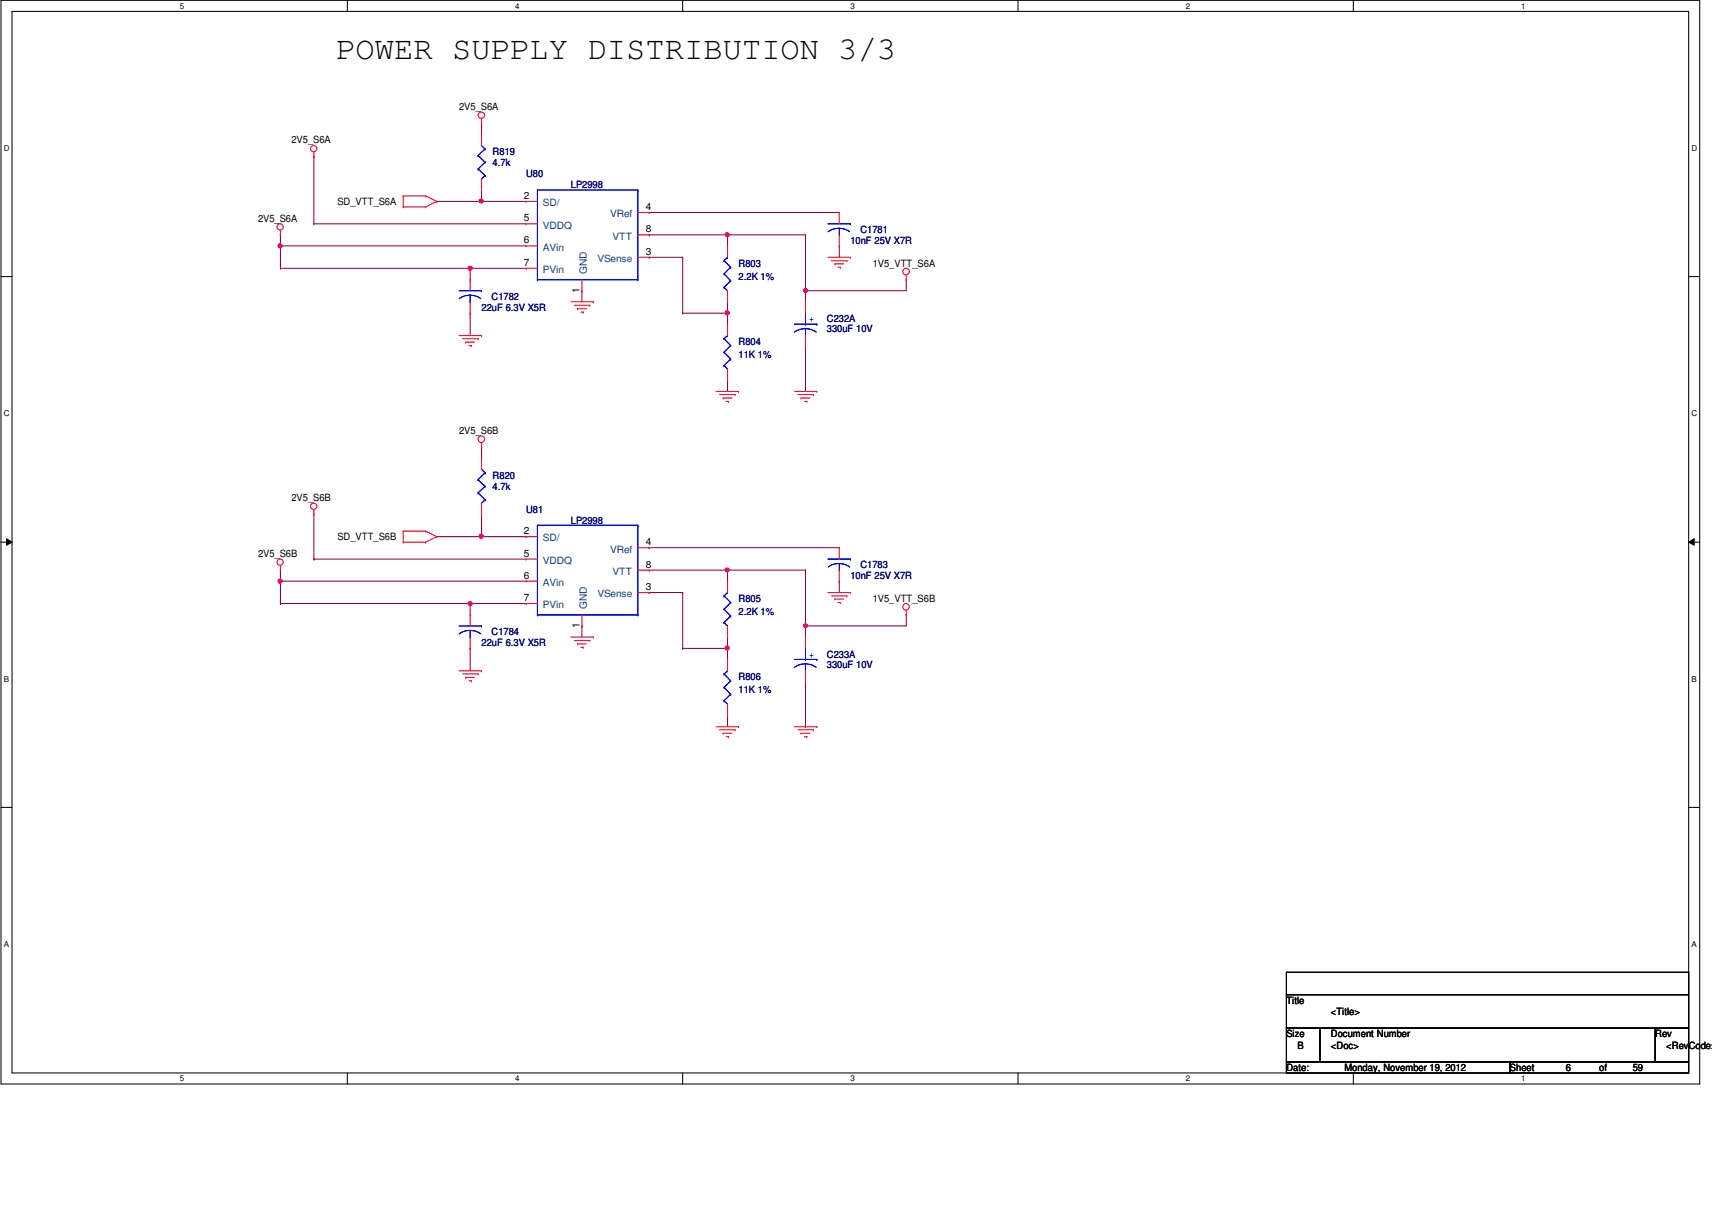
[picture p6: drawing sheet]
<svg xmlns="http://www.w3.org/2000/svg" width="420mm" height="297mm" viewBox="0 0 420 297" stroke-linecap="round" stroke-linejoin="round" font-family="sans-serif">
<path d="M.2 .1h416.9v266h-416.9zM3 2.8h411.4v260.6h-411.4z" fill="none" stroke="#000" stroke-width=".25"/>
<g fill="#fff">
<path d="M44.1 .3h1.1v2.2h-1.1z"/>
<path d="M44.1 263.7h1.1v2.2h-1.1z"/>
</g>
<path d="M85.2 .1v2.7M85.2 263.4v2.7" fill="none" stroke="#000" stroke-width=".25"/>
<g fill="#fff">
<path d="M126.4 .3h1.1v2.2h-1.1z"/>
<path d="M126.4 263.7h1.1v2.2h-1.1z"/>
</g>
<path d="M167.5 .1v2.7M167.5 263.4v2.7" fill="none" stroke="#000" stroke-width=".25"/>
<g fill="#fff">
<path d="M208.7 .3h1.1v2.2h-1.1z"/>
<path d="M208.7 263.7h1.1v2.2h-1.1z"/>
</g>
<path d="M249.8 .1v2.7M249.8 263.4v2.7" fill="none" stroke="#000" stroke-width=".25"/>
<g fill="#fff">
<path d="M291 .3h1.1v2.2h-1.1z"/>
<path d="M291 263.7h1.1v2.2h-1.1z"/>
</g>
<path d="M332.1 .1v2.7M332.1 263.4v2.7" fill="none" stroke="#000" stroke-width=".25"/>
<g fill="#fff">
<path d="M373.3 .3h1.1v2.2h-1.1z"/>
<path d="M373.3 263.7h1.1v2.2h-1.1z"/>
<path d="M.9 35.3h1.5v2.2h-1.5z"/>
<path d="M415.1 35.3h1.4v2.2h-1.4z"/>
<path d="M.9 100.4h1.5v2.2h-1.5z"/>
<path d="M415.1 100.4h1.4v2.2h-1.4z"/>
</g>
<path d="M.2 67.9h2.8M414.4 67.9h2.7" fill="none" stroke="#000" stroke-width=".25"/>
<g fill="#fff">
<path d="M.9 165.6h1.3v2.2h-1.3z"/>
<path d="M415.1 165.6h1.3v2.2h-1.3z"/>
</g>
<path d="M.2 133.1h2.8M1.6 132.2l1.4 .9-1.4 .8zM414.4 133.1l1.4-.9v1.7zM414.4 133.1h2.7" fill="none" stroke="#000" stroke-width=".25"/>
<path d="M1.6 132.2l1.4 .9-1.4 .8zM414.4 133.1l1.4-.9v1.7z" fill="#000"/>
<g fill="#fff">
<path d="M.9 230.7h1.3v2.2h-1.3z"/>
<path d="M415.1 230.7h1.3v2.2h-1.3z"/>
</g>
<path d="M.2 198.2h2.8M414.4 198.2h2.7" fill="none" stroke="#000" stroke-width=".25"/>
<path d="M77 38.4h.1M77 38.4v16.5M68.8 57.7h.1M68.8 57.7v2.7M77 54.9h.1M77 54.9h52.1M68.8 60.4h.1M68.8 60.4h60.3M115.4 65.9h.1M115.4 65.9h13.7" fill="none" stroke="#800040" stroke-width=".25"/>
<circle cx="115.4" cy="65.9" r=".52" fill="#f0f"/>
<circle cx="115.4" cy="65.9" r=".52" fill="none" stroke="#f0f" stroke-width=".25"/>
<path d="M68.8 60.4h.1M68.8 60.4v5.5" fill="none" stroke="#800040" stroke-width=".25"/>
<circle cx="68.7" cy="60.4" r=".52" fill="#f0f"/>
<circle cx="68.7" cy="60.4" r=".52" fill="none" stroke="#f0f" stroke-width=".25"/>
<path d="M178.6 57.7h.1M178.6 57.7h19.1M142.8 71.4h.1M142.8 71.4v2.7M178.6 76.9h.1M178.6 76.9v2.7M178.6 93.3h.1M178.6 93.3v2.8" fill="none" stroke="#800040" stroke-width=".25"/>
<circle cx="178.5" cy="57.6" r=".5" fill="#f0f"/>
<circle cx="178.5" cy="57.6" r=".5" fill="none" stroke="#f0f" stroke-width=".25"/>
<path d="M178.6 57.7h.1M178.6 57.7v2.7M167.5 76.9h.1M167.5 76.9h11.1" fill="none" stroke="#800040" stroke-width=".25"/>
<circle cx="178.5" cy="76.8" r=".52" fill="#f0f"/>
<circle cx="178.5" cy="76.8" r=".52" fill="none" stroke="#f0f" stroke-width=".25"/>
<g fill="none" stroke="#800040" stroke-width=".25">
<path d="M159.3 52.2h.1M159.3 52.2h46.7M115.4 76.9h.1M115.4 76.9v5.5M159.3 63.2h.1M159.3 63.2h8.2M167.5 63.2h.1M167.5 63.2v13.7M178.6 74.1h.1M178.6 74.1v2.8M197.7 71.4h.1M197.7 71.4v2.7"/>
<path d="M197.7 71.4h24.7M206 60.4h.1M206 60.4v2.8M197.7 85.1h.1M197.7 85.1v11"/>
</g>
<circle cx="197.7" cy="71.3" r=".5" fill="#f0f"/>
<circle cx="197.7" cy="71.3" r=".5" fill="none" stroke="#f0f" stroke-width=".25"/>
<g fill="none" stroke="#800040" stroke-width=".25">
<path d="M159.3 57.7h.1M159.3 57.7h19.3M197.7 57.7h.1M197.7 57.7v13.7M222.4 68.7h.1M222.4 68.7v2.7M68.8 140h.1M68.8 140v8.2M77 137.2h.1M77 126.2v11M77 137.2h52.1M68.8 142.7h.1"/>
<path d="M68.8 142.7h60.3"/>
</g>
<circle cx="68.7" cy="142.7" r=".52" fill="#f0f"/>
<circle cx="68.7" cy="142.7" r=".52" fill="none" stroke="#f0f" stroke-width=".25"/>
<path d="M115.4 148.2h.1M115.4 148.2h13.7" fill="none" stroke="#800040" stroke-width=".25"/>
<circle cx="115.4" cy="148.2" r=".52" fill="#f0f"/>
<circle cx="115.4" cy="148.2" r=".52" fill="none" stroke="#f0f" stroke-width=".25"/>
<path d="M178.6 140h.1M178.6 140v2.7M178.6 140h19.1M142.8 153.7h.1M142.8 153.7v2.7M178.6 159.2h.1M178.6 159.2v2.7M178.6 175.6h.1M178.6 175.6v2.8" fill="none" stroke="#800040" stroke-width=".25"/>
<circle cx="178.5" cy="139.9" r=".5" fill="#f0f"/>
<circle cx="178.5" cy="139.9" r=".5" fill="none" stroke="#f0f" stroke-width=".25"/>
<path d="M159.3 145.5h.1M159.3 145.5h8.2M167.5 145.5h.1M167.5 159.2h.1M167.5 145.5v13.7M167.5 159.2h11.1" fill="none" stroke="#800040" stroke-width=".25"/>
<circle cx="178.5" cy="159.1" r=".52" fill="#f0f"/>
<circle cx="178.5" cy="159.1" r=".52" fill="none" stroke="#f0f" stroke-width=".25"/>
<g fill="none" stroke="#800040" stroke-width=".25">
<path d="M159.3 134.5h.1M159.3 134.5h46.7M115.4 159.2h.1M115.4 159.2v5.5M178.6 156.4h.1M178.6 156.4v2.8M197.7 153.7h.1M197.7 153.7v2.7M206 142.7h.1M206 142.7v2.8M222.4 151h.1M222.4 151v2.7h-24.7"/>
<path d="M197.7 178.4h.1M197.7 167.4v11"/>
</g>
<circle cx="197.7" cy="153.6" r=".5" fill="#f0f"/>
<circle cx="197.7" cy="153.6" r=".5" fill="none" stroke="#f0f" stroke-width=".25"/>
<path d="M118.2 49.4h.1M118.2 49.4h10.9M68.8 65.9h.1M68.8 65.9h46.6M115.4 65.9h.1M115.4 65.9v2.8M159.3 140h.1M159.3 140h19.3M197.7 140h.1M197.7 140v13.7" fill="none" stroke="#800040" stroke-width=".25"/>
<circle cx="118.1" cy="49.4" r=".52" fill="#f0f"/>
<circle cx="118.1" cy="49.4" r=".52" fill="none" stroke="#f0f" stroke-width=".25"/>
<path d="M118.2 131.7h.1M118.2 131.7h10.9M68.8 148.2h.1M68.8 148.2h46.6M115.4 148.2h.1M115.4 148.2v2.8" fill="none" stroke="#800040" stroke-width=".25"/>
<circle cx="118.1" cy="131.6" r=".52" fill="#f0f"/>
<circle cx="118.1" cy="131.6" r=".52" fill="none" stroke="#f0f" stroke-width=".25"/>
<path d="M118.2 30.2h.1M118.2 30.2v2.7M107.2 49.4h.1M107.2 49.4h11M118.2 49.4h.1M118.2 46.7v2.7M118.2 109.8h.1M118.2 109.8v2.7M107.2 131.7h.1M118.2 126.2h.1M118.2 126.2v5.5h-11" fill="none" stroke="#800040" stroke-width=".25"/>
<g fill="none" stroke="#f00" stroke-width=".25">
<path d="M77 38.4h.1M77 37.3v1.1M118.2 30.2h.1M118.2 32.9h.1M118.2 29.1v1.1M118.2 32.9v2.8M68.8 57.7h.1M68.8 56.6v1.1M99 50.8h.1M99 48.1h.1M99 48.1h5.5M99 50.8h5.5"/>
<path d="M99 48.1v2.7M104.5 48.1h.1M104.5 50.8h.1M104.5 48.1l2.7 1.3M107.2 49.4h.1M107.2 49.4l-2.7 1.4M118.2 46.7h.1M118.2 43.9v2.8M129.1 54.9h.1M129.1 49.4h.1M129.1 54.9h2.8M129.1 49.4h2.8"/>
<path d="M156.5 52.2h2.8M156.5 57.7h2.8M159.3 52.2h.1M159.3 57.7h.1M206 52.2h.1M206 52.2v2.7M206 57.7v2.7M115.4 68.7h.1M115.4 76.9h.1M115.4 68.7v2.7M115.4 74.1v2.8M129.1 60.4h.1"/>
<path d="M129.1 65.9h.1M129.1 60.4h2.8M129.1 65.9h2.8M140.1 74.1h5.5M141 74.9h3.8M141.7 75.8h.1M141.7 75.8h2.2M142.6 76.6h.6M142.8 71.4h.1M142.8 68.7v2.7M143.2 76.6h.1M144.8 74.9h.1"/>
<path d="M145.6 74.1h.1M156.5 63.2h2.8M159.3 63.2h.1M178.6 74.1h.1M178.6 60.4h.1M178.6 79.6h.1M178.6 60.4v2.8M178.6 71.4v2.7M178.6 79.6v2.8M197.7 74.1h.1M197.7 74.1v2.8M203.2 63.2h5.5"/>
<path d="M204 64h3.8M204.9 64.8h.1M204.9 64.8h2.2M205.6 65.6h.6M206 60.4h.1M206.2 65.6h.1M207.8 64h.1M208.7 63.2h.1M222.4 68.7h.1M222.4 67.6v1.1M112.7 82.4h5.5M113.5 83.1h3.8"/>
<path d="M114.3 84h.1M114.3 84h2.2M115.1 84.8h.6M115.7 84.8h.1M117.3 83.1h.1M118.2 82.4h.1M175.8 96.1h5.5M176.6 96.9h3.8M177.5 97.7h.1M177.5 97.7h2.2M178.2 98.6h.6M178.6 93.3h.1"/>
<path d="M178.6 90.6v2.7M178.8 98.6h.1M180.4 96.9h.1M181.3 96.1h.1M195 96.1h5.5M195.8 96.9h3.8M196.6 97.7h.1M196.6 97.7h2.2M197.4 98.6h.6M197.7 85.1h.1M197.7 82.4v2.7M198 98.6h.1"/>
<path d="M199.6 96.9h.1M200.5 96.1h.1M118.2 109.8h.1M118.2 112.5h.1M118.2 108.7v1.1M118.2 112.5v2.7M68.8 140h.1M68.8 138.9v1.1M77 126.2h.1M77 125.1v1.1M99 133.1h.1M99 130.4h.1"/>
<path d="M99 130.4v2.7M99 130.4h5.5M99 133.1h5.5M104.5 130.4h.1M104.5 133.1h.1M104.5 130.4l2.7 1.3M107.2 131.7h.1M107.2 131.7l-2.7 1.4M118.2 126.2h.1M118.2 123.5v2.7M129.1 137.2h.1M129.1 131.7h.1"/>
<path d="M129.1 137.2h2.8M129.1 131.7h2.8M156.5 134.5h2.8M156.5 140h2.8M159.3 134.5h.1M159.3 140h.1M206 134.5h.1M206 134.5v2.7M206 140v2.7M115.4 151h.1M115.4 159.2h.1M115.4 151v2.7"/>
<path d="M115.4 156.4v2.8M129.1 142.7h.1M129.1 148.2h.1M129.1 142.7h2.8M129.1 148.2h2.8M140.1 156.4h5.5M141 157.2h3.8M141.7 158.1h.1M141.7 158.1h2.2M142.6 158.9h.6M142.8 153.7h.1M142.8 151v2.7"/>
<path d="M143.2 158.9h.1M144.8 157.2h.1M145.6 156.4h.1M156.5 145.5h2.8M159.3 145.5h.1M178.6 156.4h.1M178.6 142.7h.1M178.6 142.7v2.8M178.6 153.7v2.7M197.7 156.4h.1M197.7 156.4v2.8M203.2 145.5h5.5"/>
<path d="M204 146.3h3.8M204.9 147.1h.1M204.9 147.1h2.2M205.6 147.9h.6M206 142.7h.1M206.2 147.9h.1M207.8 146.3h.1M208.7 145.5h.1M222.4 151h.1M222.4 149.9v1.1M112.7 164.7h5.5M113.5 165.4h3.8"/>
<path d="M114.3 166.3h.1M114.3 166.3h2.2M115.1 167.1h.6M115.7 167.1h.1M117.3 165.4h.1M118.2 164.7h.1M175.8 178.4h5.5M176.6 179.2h3.8M178.6 175.6h.1M178.6 161.9h.1M178.6 161.9v2.8M178.6 172.9v2.7"/>
<path d="M180.4 179.2h.1M181.3 178.4h.1M195 178.4h5.5M195.8 179.2h3.8M197.7 167.4h.1M197.7 164.7v2.7M199.6 179.2h.1M200.5 178.4h.1M177.5 180h.1M177.5 180h2.2M178.2 180.8h.6M178.8 180.8h.1"/>
<path d="M196.6 180h.1M196.6 180h2.2M197.4 180.8h.6M198 180.8h.1"/>
<circle cx="77" cy="36.5" r=".79"/>
<circle cx="118.2" cy="28.3" r=".79"/>
<circle cx="68.7" cy="55.7" r=".75"/>
<circle cx="222.4" cy="66.7" r=".8"/>
<circle cx="118.1" cy="107.8" r=".8"/>
<circle cx="68.7" cy="138" r=".75"/>
<circle cx="77" cy="124.3" r=".79"/>
<circle cx="222.4" cy="149" r=".8"/>
</g>
<path d="M315.7 238.7h98.7v5.5h-98.7zM315.7 244.2h98.7v8.2h-98.7zM315.7 252.4h8.2v8.3h-8.2zM323.9 252.4h82.3v8.3h-82.3zM406.2 252.4h8.2v8.3h-8.2zM315.7 260.7h54.9v2.7h-54.9zM370.6 260.7h43.8v2.7h-43.8z" fill="none" stroke="#000" stroke-width=".25"/>
<g fill="none" stroke="#00f" stroke-width=".25">
<path d="M117.3 38.2h.1M117.3 38.2l1.7 1.6M118.2 35.7l.8 .9M119 36.6h.1M119 39.8h.1M119 36.6l-1.7 1.6M119 39.8l-1.7 1.7M117.3 41.5h.1M117.3 41.5l1.7 1.6M118.2 43.9h.1M119 43.1h.1M119 43.1l-.8 .8"/>
<path d="M131.9 46.7h.1M131.9 46.7v22M131.9 46.7h24.6M156.5 46.7h.1M156.5 46.7v22M203.2 54.9h5.5M203.3 56.9l1.2-.6 1.4-.3 1.4 .3 1.2 .6M206 57.7h.1M206 56v1.7M208.7 54.9h.1M112.7 73.3a4.6 4.6 0 0 1 5.3 0M112.7 71.4h5.5"/>
<path d="M115.4 74.1h.1M115.4 72.5v1.6M118.2 71.4h.1M131.9 65.9h.1M131.9 68.7h.1M131.9 68.7h24.6M156.5 68.7h.1M177.7 70.5h.1M177.7 67.2h.1M177.7 64h.1M177.7 70.5l.9 .9M177.7 67.2l1.6 1.7"/>
<path d="M177.7 64l1.6 1.6M178.6 63.2h.1M178.6 63.2l-.9 .8M179.3 68.9h.1M179.3 65.6h.1M179.3 68.9l-1.6 1.6M179.3 65.6l-1.6 1.6M195 79.6h5.5M197.7 79.6h.1M197.7 76.9v2.7M200.5 79.6h.1M177.7 89.7h.1"/>
<path d="M177.7 86.4h.1M177.7 83.1h.1M177.7 89.7l.9 .9M177.7 86.4l1.6 1.7M177.7 83.1l1.6 1.7M178.6 82.4h.1M178.6 82.4l-.9 .7M179.3 88.1h.1M179.3 84.8h.1M179.3 88.1l-1.6 1.6M179.3 84.8l-1.6 1.6M195 81.5a4.6 4.6 0 0 1 5.3 0"/>
<path d="M197.7 82.4h.1M197.7 80.7v1.7M117.3 117.8h.1M117.3 117.8l1.7 1.6M118.2 115.2l.8 .9M119 116.1h.1M119 119.4h.1M119 116.1l-1.7 1.7M119 119.4l-1.7 1.6M117.3 121h.1M117.3 121l1.7 1.7M118.2 123.5h.1"/>
<path d="M119 122.7h.1M119 122.7l-.8 .8M131.9 128.9h.1M131.9 128.9v22.1M131.9 128.9h24.6M156.5 128.9h.1M156.5 128.9v22.1M203.2 137.2h5.5M203.3 139.2l1.2-.7 1.4-.2 1.4 .2 1.2 .7M206 140h.1M206 138.3v1.7M208.7 137.2h.1"/>
<path d="M112.7 155.6a4.6 4.6 0 0 1 5.3 0M112.7 153.7h5.5M115.4 156.4h.1M115.4 154.8v1.6M118.2 153.7h.1M131.9 148.2h.1M131.9 151h.1M131.9 151h24.6M156.5 151h.1M177.7 152.8h.1M177.7 149.5h.1M177.7 146.3h.1"/>
<path d="M177.7 152.8l.9 .9M177.7 149.5l1.6 1.7M177.7 146.3l1.6 1.6M178.6 145.5h.1M178.6 145.5l-.9 .8M179.3 151.2h.1M179.3 147.9h.1M179.3 151.2l-1.6 1.6M179.3 147.9l-1.6 1.6M197.7 159.2v2.7M177.7 172h.1M177.7 168.7h.1"/>
<path d="M177.7 165.4h.1M177.7 172l.9 .9M177.7 168.7l1.6 1.7M177.7 165.4l1.6 1.7M178.6 164.7h.1M178.6 164.7l-.9 .7M179.3 170.4h.1M179.3 167.1h.1M179.3 170.4l-1.6 1.6M179.3 167.1l-1.6 1.6M195 163.8a4.6 4.6 0 0 1 5.3 0M195 161.9h5.5"/>
<path d="M197.7 164.7h.1M197.7 161.9h.1M197.7 163v1.7M200.5 161.9h.1"/>
</g>
<circle cx="115.4" cy="65.9" r=".52" fill="#f0f"/>
<circle cx="115.4" cy="65.9" r=".52" fill="none" stroke="#f0f" stroke-width=".25"/>
<circle cx="68.7" cy="60.4" r=".52" fill="#f0f"/>
<circle cx="68.7" cy="60.4" r=".52" fill="none" stroke="#f0f" stroke-width=".25"/>
<circle cx="178.5" cy="57.6" r=".5" fill="#f0f"/>
<circle cx="178.5" cy="57.6" r=".5" fill="none" stroke="#f0f" stroke-width=".25"/>
<circle cx="178.5" cy="76.8" r=".52" fill="#f0f"/>
<circle cx="178.5" cy="76.8" r=".52" fill="none" stroke="#f0f" stroke-width=".25"/>
<circle cx="197.7" cy="71.3" r=".5" fill="#f0f"/>
<circle cx="197.7" cy="71.3" r=".5" fill="none" stroke="#f0f" stroke-width=".25"/>
<circle cx="68.7" cy="142.7" r=".52" fill="#f0f"/>
<circle cx="68.7" cy="142.7" r=".52" fill="none" stroke="#f0f" stroke-width=".25"/>
<circle cx="115.4" cy="148.2" r=".52" fill="#f0f"/>
<circle cx="115.4" cy="148.2" r=".52" fill="none" stroke="#f0f" stroke-width=".25"/>
<circle cx="178.5" cy="139.9" r=".5" fill="#f0f"/>
<circle cx="178.5" cy="139.9" r=".5" fill="none" stroke="#f0f" stroke-width=".25"/>
<circle cx="178.5" cy="159.1" r=".52" fill="#f0f"/>
<circle cx="178.5" cy="159.1" r=".52" fill="none" stroke="#f0f" stroke-width=".25"/>
<circle cx="197.7" cy="153.6" r=".5" fill="#f0f"/>
<circle cx="197.7" cy="153.6" r=".5" fill="none" stroke="#f0f" stroke-width=".25"/>
<circle cx="118.1" cy="49.4" r=".52" fill="#f0f"/>
<circle cx="118.1" cy="49.4" r=".52" fill="none" stroke="#f0f" stroke-width=".25"/>
<circle cx="118.1" cy="131.6" r=".52" fill="#f0f"/>
<circle cx="118.1" cy="131.6" r=".52" fill="none" stroke="#f0f" stroke-width=".25"/>
<text font-size="7.9" x="82.5" y="14.6">POWER SUPPLY DISTRIBUTION 3/3</text>
<g font-size="2.5">
<text x="112.7" y="27">2V5_S6A</text>
<text x="71.5" y="35.2">2V5_S6A</text>
<text x="82.8" y="50.4">SD_VTT_S6A</text>
<text x="128.6" y="48.9">2</text>
<text x="158.5" y="51.6">4</text>
<text x="63.3" y="54.4">2V5_S6A</text>
<text x="128.6" y="54.4">5</text>
<text x="128.6" y="59.8">6</text>
<text x="158.5" y="57.1">8</text>
<text x="128.6" y="65.3">7</text>
<text x="158.5" y="62.6">3</text>
<text x="214.2" y="65.4">1V5_VTT_S6A</text>
<text x="142.2" y="72" transform="rotate(-90 142.2 72)">1</text>
<text x="112.7" y="106.6">2V5_S6B</text>
<text x="71.5" y="123">2V5_S6B</text>
<text x="128.6" y="131.1">2</text>
<text x="63.3" y="136.7">2V5_S6B</text>
<text x="82.8" y="132.7">SD_VTT_S6B</text>
<text x="128.6" y="136.7">5</text>
<text x="158.5" y="133.9">4</text>
<text x="128.6" y="142.1">6</text>
<text x="158.5" y="139.4">8</text>
<text x="128.6" y="147.6">7</text>
<text x="158.5" y="144.9">3</text>
<text x="214.2" y="147.7">1V5_VTT_S6B</text>
<text x="142.2" y="154.3" transform="rotate(-90 142.2 154.3)">1</text>
<text x="315.7" y="246.5">Title</text>
<text x="326.6" y="249.3">&lt;Title&gt;</text>
<text x="315.7" y="254.7">Size</text>
<text x="318.4" y="257.5">B</text>
<text x="326.6" y="254.7">Document Number</text>
<text x="326.6" y="257.5">&lt;Doc&gt;</text>
<text x="406.2" y="254.7">Rev</text>
<text x="408.9" y="257.5">&lt;RevCode&gt;</text>
<text x="315.7" y="263">Date:</text>
<text x="329.9" y="263">Monday, November 19, 2012</text>
<text x="370.6" y="263">Sheet</text>
<text x="384.3" y="263">6</text>
<text x="392.5" y="263">of</text>
<text x="400.7" y="263">59</text>
</g>
<g font-size="2.5" fill="#000080">
<text x="120.9" y="38">R819</text>
<text x="120.9" y="40.7">4.7k</text>
<text x="129.1" y="43.5">U80</text>
<text x="140.1" y="46.2">LP2998</text>
<text x="208.7" y="59.9">10nF 25V X7R</text>
<text x="211.1" y="57.2">C1781</text>
<text x="181.3" y="65.4">R803</text>
<text x="181.3" y="68.7">2.2K 1%</text>
<text x="118.2" y="76.4">22uF 6.3V X5R</text>
<text x="120.6" y="73.7">C1782</text>
<text x="202.9" y="79.2">C232A</text>
<text x="202.9" y="81.6">330uF 10V</text>
<text x="181.3" y="84.7">R804</text>
<text x="181.3" y="87.9">11K 1%</text>
<text x="120.9" y="117.5">R820</text>
<text x="120.9" y="120.3">4.7k</text>
<text x="129.1" y="125.8">U81</text>
<text x="140.1" y="128.5">LP2998</text>
<text x="208.7" y="142.2">10nF 25V X7R</text>
<text x="211.1" y="139.5">C1783</text>
<text x="181.3" y="147.7">R805</text>
<text x="120.6" y="156">C1784</text>
<text x="181.3" y="151">2.2K 1%</text>
<text x="118.2" y="158.7">22uF 6.3V X5R</text>
<text x="202.9" y="161.5">C233A</text>
<text x="181.3" y="167">R806</text>
<text x="202.9" y="163.9">330uF 10V</text>
<text x="181.3" y="170.2">11K 1%</text>
</g>
<g font-size="2.5" fill="#004080">
<text x="133.3" y="50.6">SD/</text>
<text x="149.8" y="53.3">VRef</text>
<text x="133.3" y="56.1">VDDQ</text>
<text x="150.4" y="58.8">VTT</text>
<text x="133.3" y="61.6">AVin</text>
<text x="146.6" y="64.3">VSense</text>
<text x="133.3" y="67.1">PVin</text>
<text x="144" y="67.3" transform="rotate(-90 144 67.3)">GND</text>
<text x="133.3" y="132.9">SD/</text>
<text x="149.8" y="135.6">VRef</text>
<text x="133.3" y="138.4">VDDQ</text>
<text x="133.3" y="143.8">AVin</text>
<text x="150.4" y="141.1">VTT</text>
<text x="133.3" y="149.4">PVin</text>
<text x="144" y="149.6" transform="rotate(-90 144 149.6)">GND</text>
<text x="146.6" y="146.6">VSense</text>
</g>
<g font-size="2.5" fill="#00f">
<text x="198.5" y="79.2">+</text>
<text x="198.5" y="161.5">+</text>
</g>
<g font-size="2">
<text x="44.1" y="2.1">5</text>
<text x="126.4" y="2.1">4</text>
<text x="208.7" y="2.1">3</text>
<text x="291" y="2.1">2</text>
<text x="373.3" y="2.1">1</text>
<text x=".9" y="37.1">D</text>
<text x="415.1" y="37.1">D</text>
<text x=".9" y="102.2">C</text>
<text x="415.1" y="102.2">C</text>
<text x=".9" y="167.4">B</text>
<text x="415.1" y="167.4">B</text>
<text x=".9" y="232.5">A</text>
<text x="415.1" y="232.5">A</text>
<text x="44.1" y="265.4">5</text>
<text x="126.4" y="265.4">4</text>
<text x="208.7" y="265.4">3</text>
<text x="291" y="265.4">2</text>
<text x="373.3" y="265.4">1</text>
</g>
</svg>
